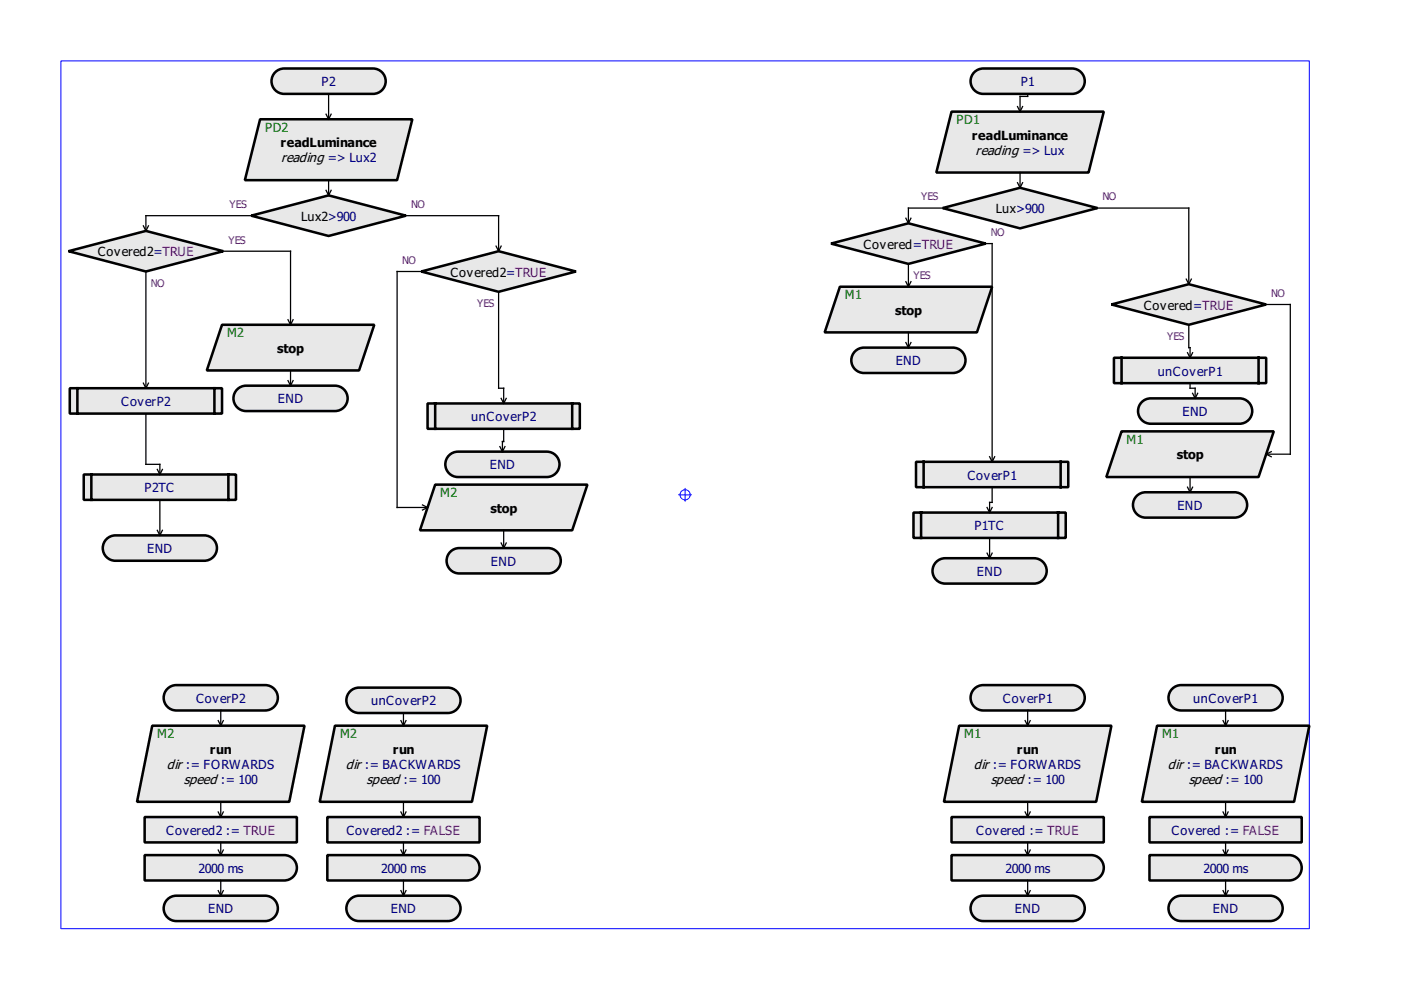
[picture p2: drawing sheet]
<svg xmlns="http://www.w3.org/2000/svg" width="297mm" height="210mm" viewBox="0 0 297 210" stroke-linecap="round" stroke-linejoin="round" font-family="sans-serif">
<path d="M12.9 12.9h264.7v184h-264.7z" fill-rule="evenodd" fill="#fff" stroke="#00f" stroke-width=".21"/>
<g fill="none" stroke="#00f" stroke-width=".21">
<path d="M143.9 104.9h2.7M145.3 103.6v2.7"/>
<circle cx="145.3" cy="104.9" r="1.08"/>
</g>
<g fill="#e8e8e8" stroke="#000" stroke-width=".54">
<path d="M55.1 25.3h32.3l-3.2 12.9h-32.3z" fill-rule="evenodd"/>
<path d="M53.3 45.7l16.4-4.3 16.4 4.3-16.4 4.3z" fill-rule="evenodd"/>
<path d="M14.5 53.3l16.4-4.3 16.4 4.3-16.4 4.3z" fill-rule="evenodd"/>
<path d="M89.3 57.6l16.4-4.3 16.4 4.3-16.4 4.3z" fill-rule="evenodd"/>
<path d="M92.3 102.8h32.2l-3.2 9.6h-32.3z" fill-rule="evenodd"/>
<path d="M95.3 117.2a2.68 2.68 0 0 1 2.1-1h18.8a2.69 2.69 0 0 1 2.7 2.7 2.69 2.69 0 0 1-2.7 2.7h-18.8a2.69 2.69 0 0 1-2.5-1.5 2.69 2.69 0 0 1 .4-2.9z" fill-rule="evenodd"/>
<path d="M47.1 68.9h32.3l-3.3 9.6h-32.3z" fill-rule="evenodd"/>
<path d="M50.1 82.8a2.68 2.68 0 0 1 2.1-1h18.8a2.69 2.69 0 0 1 2.7 2.7 2.69 2.69 0 0 1-2.7 2.7h-18.8a2.69 2.69 0 0 1-2.4-1.6 2.69 2.69 0 0 1 .3-2.8z" fill-rule="evenodd"/>
<path d="M58.2 15.5a2.68 2.68 0 0 1 2.1-1h18.8a2.69 2.69 0 0 1 2.7 2.7 2.69 2.69 0 0 1-2.7 2.7h-18.8a2.69 2.69 0 0 1-2.5-1.5 2.69 2.69 0 0 1 .4-2.9z" fill-rule="evenodd"/>
<path d="M206.4 15.5a2.68 2.68 0 0 1 2.1-1h18.8a2.69 2.69 0 0 1 2.7 2.7 2.69 2.69 0 0 1-2.7 2.7h-18.8a2.69 2.69 0 0 1-2.5-1.5 2.69 2.69 0 0 1 .4-2.9z" fill-rule="evenodd"/>
<path d="M201.7 23.7h32.3l-3.2 12.9h-32.3z" fill-rule="evenodd"/>
<path d="M199.9 44.1l16.4-4.3 16.4 4.3-16.4 4.3z" fill-rule="evenodd"/>
<path d="M176.2 51.6l16.4-4.3 16.4 4.3-16.4 4.4z" fill-rule="evenodd"/>
<path d="M178.1 60.8h32.3l-3.3 9.7h-32.3z" fill-rule="evenodd"/>
<path d="M235.6 64.6l16.4-4.3 16.5 4.3-16.5 4.3z" fill-rule="evenodd"/>
<path d="M237.8 91.5h32.3l-3.3 9.6h-32.2z" fill-rule="evenodd"/>
<path d="M240.8 105.4a2.68 2.68 0 0 1 2.1-1h18.8a2.69 2.69 0 0 1 2.7 2.7 2.69 2.69 0 0 1-2.7 2.6h-18.8a2.69 2.69 0 0 1-2.4-1.5 2.69 2.69 0 0 1 .3-2.8z" fill-rule="evenodd"/>
<path d="M181.1 74.7a2.68 2.68 0 0 1 2.1-1h18.8a2.69 2.69 0 0 1 2.7 2.7 2.69 2.69 0 0 1-2.7 2.7h-18.8a2.69 2.69 0 0 1-2.4-1.5 2.69 2.69 0 0 1 .3-2.9z" fill-rule="evenodd"/>
<path d="M35.3 146.3a2.68 2.68 0 0 1 2.1-1h18.8a2.69 2.69 0 0 1 2.7 2.6 2.69 2.69 0 0 1-2.7 2.7h-18.8a2.69 2.69 0 0 1-2.4-1.5 2.69 2.69 0 0 1 .3-2.8z" fill-rule="evenodd"/>
<path d="M35.3 190.9a2.68 2.68 0 0 1 2.1-1h18.8a2.69 2.69 0 0 1 2.7 2.7 2.69 2.69 0 0 1-2.7 2.7h-18.8a2.69 2.69 0 0 1-2.4-1.5 2.69 2.69 0 0 1 .3-2.9z" fill-rule="evenodd"/>
<path d="M32.3 153.9h32.3l-3.3 16.1h-32.2z" fill-rule="evenodd"/>
<path d="M30.7 173.2h32.2v5.4h-32.2z" fill-rule="evenodd"/>
<path d="M30.7 181.3h29.6a2.69 2.69 0 0 1 2.6 2.7 2.69 2.69 0 0 1-2.6 2.7h-29.6z" fill-rule="evenodd"/>
<path d="M14.8 82.3h32.3v5.4h-32.3zM16.4 82.3v5.4zM45.5 82.3v5.4z" fill-rule="evenodd"/>
<path d="M74 146.8a2.68 2.68 0 0 1 2.1-1h18.9a2.69 2.69 0 0 1 2.6 2.7 2.69 2.69 0 0 1-2.6 2.7h-18.9a2.69 2.69 0 0 1-2.4-1.6 2.69 2.69 0 0 1 .3-2.8z" fill-rule="evenodd"/>
<path d="M74 190.9a2.68 2.68 0 0 1 2.1-1h18.9a2.69 2.69 0 0 1 2.6 2.7 2.69 2.69 0 0 1-2.6 2.7h-18.9a2.69 2.69 0 0 1-2.4-1.5 2.69 2.69 0 0 1 .3-2.9z" fill-rule="evenodd"/>
<path d="M71 153.9h32.3l-3.2 16.1h-32.3z" fill-rule="evenodd"/>
<path d="M69.4 173.2h32.3v5.4h-32.3z" fill-rule="evenodd"/>
<path d="M69.4 181.3h29.6a2.69 2.69 0 0 1 2.7 2.7 2.69 2.69 0 0 1-2.7 2.7h-29.6z" fill-rule="evenodd"/>
<path d="M90.7 85.5h32.2v5.4h-32.2zM92.3 85.5v5.4zM121.3 85.5v5.4z" fill-rule="evenodd"/>
<path d="M206.4 146.3a2.68 2.68 0 0 1 2.1-1h18.8a2.69 2.69 0 0 1 2.7 2.6 2.69 2.69 0 0 1-2.7 2.7h-18.8a2.69 2.69 0 0 1-2.5-1.5 2.69 2.69 0 0 1 .4-2.8z" fill-rule="evenodd"/>
<path d="M203.4 153.9h32.2l-3.2 16.1h-32.3z" fill-rule="evenodd"/>
<path d="M201.7 173.2h32.3v5.4h-32.3z" fill-rule="evenodd"/>
<path d="M206.4 190.9a2.68 2.68 0 0 1 2.1-1h18.8a2.69 2.69 0 0 1 2.7 2.7 2.69 2.69 0 0 1-2.7 2.7h-18.8a2.69 2.69 0 0 1-2.5-1.5 2.69 2.69 0 0 1 .4-2.9z" fill-rule="evenodd"/>
<path d="M201.7 181.3h29.6a2.69 2.69 0 0 1 2.7 2.7 2.69 2.69 0 0 1-2.7 2.7h-29.6z" fill-rule="evenodd"/>
<path d="M194.2 97.9h32.3v5.4h-32.3zM195.8 97.9v5.4zM224.9 97.9v5.4z" fill-rule="evenodd"/>
<path d="M248.3 146.3a2.68 2.68 0 0 1 2.1-1h18.9a2.69 2.69 0 0 1 2.7 2.6 2.69 2.69 0 0 1-2.7 2.7h-18.9a2.69 2.69 0 0 1-2.4-1.5 2.69 2.69 0 0 1 .3-2.8z" fill-rule="evenodd"/>
<path d="M248.3 190.9a2.68 2.68 0 0 1 2.1-1h18.9a2.69 2.69 0 0 1 2.7 2.7 2.69 2.69 0 0 1-2.7 2.7h-18.9a2.69 2.69 0 0 1-2.4-1.5 2.69 2.69 0 0 1 .3-2.9z" fill-rule="evenodd"/>
<path d="M245.3 153.9h32.3l-3.2 16.1h-32.3z" fill-rule="evenodd"/>
<path d="M243.7 173.2h32.3v5.4h-32.3z" fill-rule="evenodd"/>
<path d="M243.7 181.3h29.6a2.69 2.69 0 0 1 2.7 2.7 2.69 2.69 0 0 1-2.7 2.7h-29.6z" fill-rule="evenodd"/>
<path d="M236.2 75.9h32.3v5.3h-32.3zM237.8 75.9v5.3zM266.8 75.9v5.3z" fill-rule="evenodd"/>
<path d="M22.4 114.5a2.68 2.68 0 0 1 2.1-1h18.8a2.69 2.69 0 0 1 2.7 2.7 2.69 2.69 0 0 1-2.7 2.7h-18.8a2.69 2.69 0 0 1-2.4-1.5 2.69 2.69 0 0 1 .3-2.9z" fill-rule="evenodd"/>
<path d="M95 96.8a2.68 2.68 0 0 1 2.1-1h18.8a2.69 2.69 0 0 1 2.7 2.7 2.69 2.69 0 0 1-2.7 2.6h-18.8a2.69 2.69 0 0 1-2.4-1.5 2.69 2.69 0 0 1 .3-2.8z" fill-rule="evenodd"/>
<path d="M198.3 119.4a2.68 2.68 0 0 1 2.1-1h18.8a2.69 2.69 0 0 1 2.7 2.6 2.69 2.69 0 0 1-2.7 2.7h-18.8a2.69 2.69 0 0 1-2.4-1.5 2.69 2.69 0 0 1 .3-2.8z" fill-rule="evenodd"/>
<path d="M241.9 85.5a2.68 2.68 0 0 1 2.1-1h18.8a2.69 2.69 0 0 1 2.7 2.7 2.69 2.69 0 0 1-2.7 2.6h-18.8a2.69 2.69 0 0 1-2.4-1.5 2.69 2.69 0 0 1 .3-2.8z" fill-rule="evenodd"/>
<path d="M193.7 108.7h32.3v5.4h-32.3zM195.3 108.7v5.4zM224.3 108.7v5.4z" fill-rule="evenodd"/>
<path d="M17.8 100.6h32.2v5.4h-32.2zM19.4 100.6v5.4zM48.4 100.6v5.4z" fill-rule="evenodd"/>
</g>
<g fill="none" stroke="#000" stroke-width=".27">
<path d="M69.7 19.9v5.4M217.9 19.9v.5h-1.6v3.3M69.1 24.2l.6 1.1M69.7 38.2v3.2M70.2 24.2l-.5 1.1M215.7 38.7l.6 1.1M215.7 22.6l.6 1.1M216.3 36.6v3.2M216.8 38.7l-.5 1.1M216.8 22.6l-.5 1.1M30.4 47.9l.5 1.1M30.9 57.6v24.7"/>
<path d="M31.5 47.9l-.6 1.1M47.3 53.3h14.3v15.6M53.3 45.7h-22.4v3.3M69.1 40.3l.6 1.1M70.2 40.3l-.5 1.1M86.1 45.7h19.6v7.6M89.3 57.6h-5.1v50h6.5M105.2 52.2l.5 1.1M106.3 52.2l-.6 1.1M192.1 46.3l.5 1M192.1 59.7l.5 1.1M192.6 56v4.8"/>
<path d="M193.1 46.3l-.5 1M193.1 59.7l-.5 1.1M199.9 44.1h-7.3v3.2M209 51.6h1.4v46.3M232.7 44.1h19.3v16.2M251.5 59.2l.5 1.1M252.6 59.2l-.6 1.1M61.1 67.8l.5 1.1M61.6 78.5v3.3M62.1 67.8l-.5 1.1M105.7 61.9v20.4h1.1v3.2M192.1 72.6l.5 1.1"/>
<path d="M192.6 70.5v3.2M193.1 72.6l-.5 1.1M251.8 74.8l.5 1.1M252 68.9v4.8h.3v2.2M252.9 74.8l-.6 1.1M268.5 64.6h5.1v31.7h-5.1M30.4 81.2l.5 1.1M30.9 87.7v10.8h3v2.1M31.5 81.2l-.6 1.1M33.4 99.5l.5 1.1M34.4 99.5l-.5 1.1M61.1 80.7l.5 1.1"/>
<path d="M62.1 80.7l-.5 1.1M106 94.7l.5 1.1M106.3 84.5l.5 1M106.8 90.9v2.7h-.3v2.2M107.1 94.7l-.6 1.1M107.3 84.5l-.5 1M209.8 96.8l.6 1.1M210.9 96.8l-.5 1.1M252.3 81.2v1.1h1.1v2.2M252.9 83.4l.5 1.1M253.9 83.4l-.5 1.1M268.5 96.3l1 .5"/>
<path d="M269.5 95.8l-1 .5M33.4 112.4l.5 1.1M33.9 106v7.5M34.4 112.4l-.5 1.1M89.6 107.1l1.1 .5M90.7 107.6l-1.1 .5M106.3 115.1l.5 1.1M106.8 112.4v3.8M107.3 115.1l-.5 1.1M209.3 107.6l.5 1.1M209.3 117.3l.5 1.1M209.8 114.1v4.3"/>
<path d="M210.4 103.3v3.2h-.6v2.2M210.4 107.6l-.6 1.1M210.4 117.3l-.6 1.1M251.8 103.3l.5 1.1M252.3 101.1v3.3M252.9 103.3l-.6 1.1M46.3 152.8l.5 1.1M46.8 150.6v3.3M47.3 152.8l-.5 1.1M85 152.8l.5 1.1M85.5 151.2v2.7M86.1 152.8l-.6 1.1"/>
<path d="M217.3 152.8l.6 1.1M217.9 150.6v3.3M218.4 152.8l-.5 1.1M259.3 152.8l.5 1.1M259.8 150.6v3.3M260.4 152.8l-.6 1.1M46.3 172.2l.5 1M46.8 170v3.2M46.8 178.6v2.7M47.3 172.2l-.5 1M85 172.2l.5 1M85.5 170v3.2"/>
<path d="M85.5 178.6v2.7M86.1 172.2l-.6 1M217.3 172.2l.6 1M217.9 170v3.2M217.9 178.6v2.7M218.4 172.2l-.5 1M259.3 172.2l.5 1M259.8 170v3.2M259.8 178.6v2.7M260.4 172.2l-.6 1M46.3 180.2l.5 1.1M46.3 188.8l.5 1.1"/>
<path d="M46.8 186.7v3.2M47.3 180.2l-.5 1.1M47.3 188.8l-.5 1.1M85 180.2l.5 1.1M85 188.8l.5 1.1M85.5 186.7v3.2M86.1 180.2l-.6 1.1M86.1 188.8l-.6 1.1M217.3 180.2l.6 1.1M217.3 188.8l.6 1.1M217.9 186.7v3.2M218.4 180.2l-.5 1.1"/>
<path d="M218.4 188.8l-.5 1.1M259.3 180.2l.5 1.1M259.3 188.8l.5 1.1M259.8 186.7v3.2M260.4 180.2l-.6 1.1M260.4 188.8l-.6 1.1"/>
</g>
<g font-size="3.4">
<text x="59.6" y="34.4">reading =&gt; Lux2</text>
<text x="206.9" y="32.8">reading =&gt; Lux</text>
<text x="35.4" y="163">dir := FORWARDS</text>
<text x="39" y="166.2">speed := 100</text>
<text x="73.3" y="163">dir := BACKWARDS</text>
<text x="77.7" y="166.2">speed := 100</text>
<text x="206.5" y="163">dir := FORWARDS</text>
<text x="210.1" y="166.2">speed := 100</text>
<text x="247.6" y="163">dir := BACKWARDS</text>
<text x="252" y="166.2">speed := 100</text>
</g>
<g font-size="3.2" fill="#000080">
<text x="68.2" y="18.3">P2</text>
<text x="216.4" y="18.3">P1</text>
<text x="189.9" y="77.5">END</text>
<text x="245.5" y="79.6">unCoverP1</text>
<text x="25.7" y="86.1">CoverP2</text>
<text x="58.9" y="85.5">END</text>
<text x="99.9" y="89.3">unCoverP2</text>
<text x="250.7" y="88.2">END</text>
<text x="103.8" y="99.5">END</text>
<text x="205.1" y="101.7">CoverP1</text>
<text x="30.7" y="104.4">P2TC</text>
<text x="206.6" y="112.4">P1TC</text>
<text x="249.6" y="108.1">END</text>
<text x="31.2" y="117.3">END</text>
<text x="104.1" y="120">END</text>
<text x="207.1" y="122.1">END</text>
<text x="41.6" y="149">CoverP2</text>
<text x="78.7" y="149.6">unCoverP2</text>
<text x="212.6" y="149">CoverP1</text>
<text x="253" y="149">unCoverP1</text>
<text x="35.2" y="177">Covered2 := TRUE</text>
<text x="73.4" y="177">Covered2 := FALSE</text>
<text x="207" y="177">Covered := TRUE</text>
<text x="248.4" y="177">Covered := FALSE</text>
<text x="42.1" y="185.1">2000 ms</text>
<text x="80.8" y="185.1">2000 ms</text>
<text x="213.2" y="185.1">2000 ms</text>
<text x="255.1" y="185.1">2000 ms</text>
<text x="44.1" y="193.7">END</text>
<text x="82.8" y="193.7">END</text>
<text x="215.2" y="193.7">END</text>
<text x="257.2" y="193.7">END</text>
</g>
<g font-size="3.2" fill="#008000">
<text x="56.2" y="28">PD2</text>
<text x="202.8" y="26.4">PD1</text>
<text x="179.1" y="63.5">M1</text>
<text x="48.1" y="71.6">M2</text>
<text x="238.9" y="94.1">M1</text>
<text x="93.3" y="105.4">M2</text>
<text x="33.4" y="156.6">M2</text>
<text x="72.1" y="156.6">M2</text>
<text x="204.4" y="156.6">M1</text>
<text x="246.4" y="156.6">M1</text>
</g>
<g font-size="3.2">
<text x="206" y="29.6">readLuminance</text>
<text x="59.4" y="31.2">readLuminance</text>
<text x="63.9" y="46.8">Lux2&gt;900</text>
<text x="211.2" y="45.2">Lux&gt;900</text>
<text x="183" y="52.7">Covered=TRUE</text>
<text x="20.7" y="54.3">Covered2=TRUE</text>
<text x="95.5" y="58.6">Covered2=TRUE</text>
<text x="242.5" y="65.6">Covered=TRUE</text>
<text x="189.8" y="66.7">stop</text>
<text x="58.8" y="74.8">stop</text>
<text x="249.5" y="97.4">stop</text>
<text x="104" y="108.7">stop</text>
<text x="44.5" y="159.8">run</text>
<text x="83.3" y="159.8">run</text>
<text x="215.6" y="159.8">run</text>
<text x="257.6" y="159.8">run</text>
</g>
<g font-size="2.7" fill="#800080">
<text x="48.7" y="44.1">YES</text>
<text x="87.2" y="44.1">NO</text>
<text x="195.3" y="42.5">YES</text>
<text x="233.8" y="42.5">NO</text>
<text x="48.4" y="51.6">YES</text>
<text x="210.1" y="50">NO</text>
<text x="85.3" y="56">NO</text>
<text x="193.7" y="59.2">YES</text>
<text x="32" y="60.8">NO</text>
<text x="101.1" y="65.1">YES</text>
<text x="269.5" y="62.9">NO</text>
<text x="247.5" y="72.1">YES</text>
</g>
</svg>
